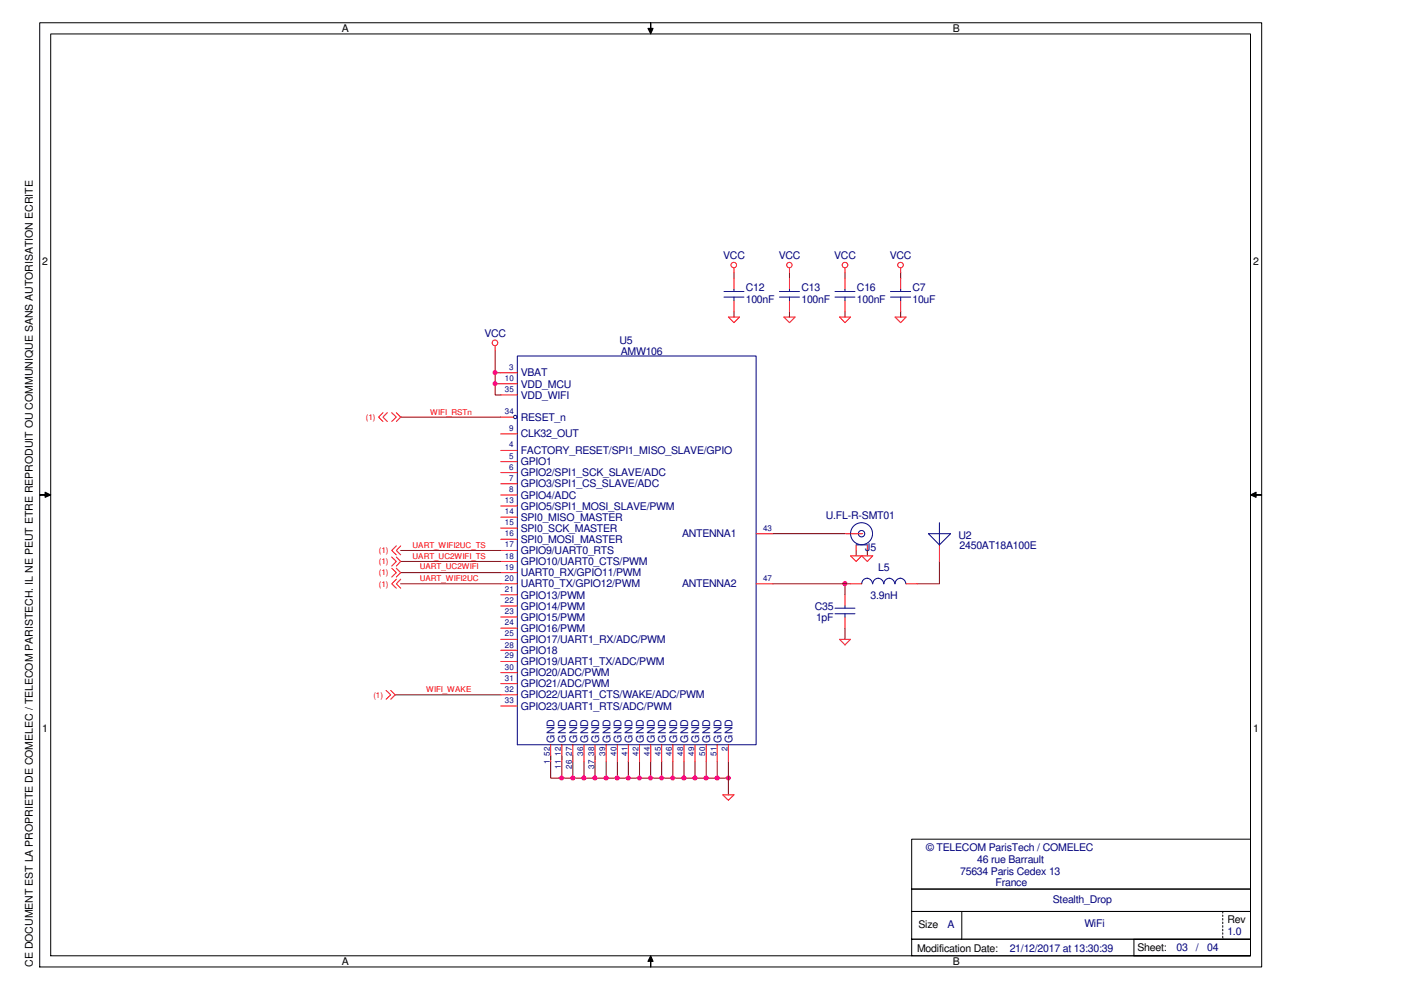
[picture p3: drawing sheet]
<svg xmlns="http://www.w3.org/2000/svg" width="297mm" height="210mm" viewBox="0 0 297 210" stroke-linecap="round" stroke-linejoin="round" font-family="sans-serif">
<path d="M155.6 57.8v1.2M167.4 57.8v1.2M179.2 57.8v1.2M191 57.8v1.2M105 74.3v9.4h1.2M155.6 66.1v1.1M167.4 66.1v1.1M179.2 66.1v1.1M191 66.1v1.1M116.8 161.5v3.5h37.6" fill="none" stroke="#7f0000" stroke-width=".21"/>
<circle cx="154.4" cy="165" r=".44" fill="#f0f"/>
<circle cx="154.4" cy="165" r=".44" fill="none" stroke="#f0f" stroke-width=".21"/>
<path d="M119.1 161.5v3.5" fill="none" stroke="#7f0000" stroke-width=".21"/>
<circle cx="119.1" cy="165" r=".45" fill="#f0f"/>
<circle cx="119.1" cy="165" r=".45" fill="none" stroke="#f0f" stroke-width=".21"/>
<path d="M121.5 161.5v3.5" fill="none" stroke="#7f0000" stroke-width=".21"/>
<circle cx="121.4" cy="165" r=".44" fill="#f0f"/>
<circle cx="121.4" cy="165" r=".44" fill="none" stroke="#f0f" stroke-width=".21"/>
<path d="M123.8 161.5v3.5" fill="none" stroke="#7f0000" stroke-width=".21"/>
<circle cx="123.8" cy="165" r=".45" fill="#f0f"/>
<circle cx="123.8" cy="165" r=".45" fill="none" stroke="#f0f" stroke-width=".21"/>
<path d="M126.1 161.5v3.5" fill="none" stroke="#7f0000" stroke-width=".21"/>
<circle cx="126.1" cy="165" r=".44" fill="#f0f"/>
<circle cx="126.1" cy="165" r=".44" fill="none" stroke="#f0f" stroke-width=".21"/>
<path d="M128.5 161.5v3.5" fill="none" stroke="#7f0000" stroke-width=".21"/>
<circle cx="128.5" cy="165" r=".44" fill="#f0f"/>
<circle cx="128.5" cy="165" r=".44" fill="none" stroke="#f0f" stroke-width=".21"/>
<path d="M130.9 161.5v3.5" fill="none" stroke="#7f0000" stroke-width=".21"/>
<circle cx="130.9" cy="165" r=".45" fill="#f0f"/>
<circle cx="130.9" cy="165" r=".45" fill="none" stroke="#f0f" stroke-width=".21"/>
<path d="M133.2 161.5v3.5" fill="none" stroke="#7f0000" stroke-width=".21"/>
<circle cx="133.2" cy="165" r=".44" fill="#f0f"/>
<circle cx="133.2" cy="165" r=".44" fill="none" stroke="#f0f" stroke-width=".21"/>
<path d="M135.6 161.5v3.5" fill="none" stroke="#7f0000" stroke-width=".21"/>
<circle cx="135.6" cy="165" r=".44" fill="#f0f"/>
<circle cx="135.6" cy="165" r=".44" fill="none" stroke="#f0f" stroke-width=".21"/>
<path d="M138 161.5v3.5" fill="none" stroke="#7f0000" stroke-width=".21"/>
<circle cx="137.9" cy="165" r=".45" fill="#f0f"/>
<circle cx="137.9" cy="165" r=".45" fill="none" stroke="#f0f" stroke-width=".21"/>
<path d="M140.3 161.5v3.5" fill="none" stroke="#7f0000" stroke-width=".21"/>
<circle cx="140.3" cy="165" r=".44" fill="#f0f"/>
<circle cx="140.3" cy="165" r=".44" fill="none" stroke="#f0f" stroke-width=".21"/>
<path d="M142.7 161.5v3.5" fill="none" stroke="#7f0000" stroke-width=".21"/>
<circle cx="142.6" cy="165" r=".44" fill="#f0f"/>
<circle cx="142.6" cy="165" r=".44" fill="none" stroke="#f0f" stroke-width=".21"/>
<path d="M145 161.5v3.5" fill="none" stroke="#7f0000" stroke-width=".21"/>
<circle cx="145" cy="165" r=".45" fill="#f0f"/>
<circle cx="145" cy="165" r=".45" fill="none" stroke="#f0f" stroke-width=".21"/>
<path d="M147.4 161.5v3.5" fill="none" stroke="#7f0000" stroke-width=".21"/>
<circle cx="147.3" cy="165" r=".44" fill="#f0f"/>
<circle cx="147.3" cy="165" r=".44" fill="none" stroke="#f0f" stroke-width=".21"/>
<path d="M149.7 161.5v3.5" fill="none" stroke="#7f0000" stroke-width=".21"/>
<circle cx="149.7" cy="165" r=".45" fill="#f0f"/>
<circle cx="149.7" cy="165" r=".45" fill="none" stroke="#f0f" stroke-width=".21"/>
<path d="M152.1 161.5v3.5" fill="none" stroke="#7f0000" stroke-width=".21"/>
<circle cx="152.1" cy="165" r=".45" fill="#f0f"/>
<circle cx="152.1" cy="165" r=".45" fill="none" stroke="#f0f" stroke-width=".21"/>
<path d="M85 88.4h21.2M85 116.7h21.2M85 119h21.2M181.5 116.7v1.2M183.9 116.7v1.2M85 121.4h21.2M85 123.8h21.2M179.2 123.8v2.3M83.8 147.3h22.4M154.4 161.5v7" fill="none" stroke="#7f0000" stroke-width=".21"/>
<circle cx="179.1" cy="123.7" r=".45" fill="#f0f"/>
<circle cx="179.1" cy="123.7" r=".45" fill="none" stroke="#f0f" stroke-width=".21"/>
<path d="M105 79h1.2M163.9 113.2h15.3M199.2 119v4.8h-4.7M179.2 133.2v2.4" fill="none" stroke="#7f0000" stroke-width=".21"/>
<circle cx="104.9" cy="79" r=".46" fill="#f0f"/>
<circle cx="104.9" cy="79" r=".46" fill="none" stroke="#f0f" stroke-width=".21"/>
<path d="M105 81.4h1.2" fill="none" stroke="#7f0000" stroke-width=".21"/>
<circle cx="105" cy="81.3" r=".45" fill="#f0f"/>
<circle cx="105" cy="81.3" r=".45" fill="none" stroke="#f0f" stroke-width=".21"/>
<path d="M163.9 123.8h16.4" fill="none" stroke="#7f0000" stroke-width=".21"/>
<g fill="none" stroke="#f00" stroke-width=".21">
<path d="M155.6 56.8v1M155.6 59v2.3M167.4 56.8v1M167.4 59v2.3M179.2 56.8v1M179.2 59v2.3M191 56.8v1M191 59v2.3M105 73.3v1M106.2 79h3.5M154.4 67.2h2.4l-1.2 1.2zM155.6 63.7v2.4"/>
<path d="M166.2 67.2h2.4l-1.2 1.2zM167.4 63.7v2.4M178 67.2h2.3l-1.1 1.2zM179.2 63.7v2.4M189.8 67.2h2.3l-1.1 1.2zM191 63.7v2.4M81.2 87.5l-.9 .9 .9 1M82.1 87.5l-.9 .9 .9 1M83.1 87.5l.9 .9-.9 1M84 87.5l1 .9-1 1M106.2 88.4h2.7M106.2 81.4h3.5"/>
<path d="M106.2 83.7h3.5M106.2 92h3.5M106.2 95.5h3.5M106.2 97.9h3.5M83.1 118.1l.9 .9-.9 1M84 115.7l-.9 1 .9 .9M84 118.1l1 .9-1 1M85 115.7l-1 1 1 .9M106.2 100.2h3.5M106.2 102.6h3.5M106.2 104.9h3.5M106.2 107.3h3.5"/>
<path d="M106.2 109.6h3.5M106.2 112h3.5M106.2 114.3h3.5M106.2 116.7h3.5M106.2 119h3.5M160.3 113.2h3.6M179.3 113.2h3.6M180.3 117.9h4.7l-1.1 1.1-1.2-1.1-1.2 1.1zM181.5 115.5v1.2M183.9 115.5v1.2M199.2 115.5v3.5M83.1 120.5l.9 .9-.9 .9"/>
<path d="M84 120.5l1 .9-1 .9M84 122.8l-.9 1 .9 .9M85 122.8l-1 1 1 .9M106.2 121.4h3.5M106.2 123.8h3.5M106.2 126.1h3.5M106.2 128.5h3.5M106.2 130.8h3.5M106.2 133.2h3.5M106.2 135.6h3.5M106.2 137.9h3.5M160.3 123.8h3.6"/>
<path d="M178 135.6h2.3l-1.1 1.1zM179.2 126.1v2.4M179.2 130.8v2.4M180.3 123.8h2.4M192.1 123.8h2.4M81.9 146.4l.9 .9-.9 1M82.8 146.4l1 .9-1 1M106.2 140.3h3.5M106.2 142.6h3.5M106.2 144.9h3.5M106.2 147.3h3.5M106.2 149.7h3.5"/>
<path d="M116.8 157.9v3.6M119.1 157.9v3.6M121.5 157.9v3.6M123.8 157.9v3.6M126.1 157.9v3.6M128.5 157.9v3.6M130.9 157.9v3.6M133.2 157.9v3.6M135.6 157.9v3.6M138 157.9v3.6M140.3 157.9v3.6M142.7 157.9v3.6"/>
<path d="M145 157.9v3.6M147.4 157.9v3.6M149.7 157.9v3.6M152.1 157.9v3.6M154.4 157.9v3.6M153.2 168.5h2.4l-1.2 1.2z"/>
<circle cx="155.6" cy="56.2" r=".58"/>
<circle cx="167.4" cy="56.2" r=".57"/>
<circle cx="179.2" cy="56.2" r=".58"/>
<circle cx="190.9" cy="56.2" r=".58"/>
<circle cx="104.9" cy="72.7" r=".6"/>
</g>
<g fill="none" stroke="#00007f" stroke-width=".21">
<path d="M109.7 75.5h50.6v82.4h-50.6zM153.5 61.8h4.2M153.5 63h4.2M155.6 61.3v.5M155.6 63v.7M165.3 61.8h4.2M165.3 63h4.2M167.4 61.3v.5M167.4 63v.7M177 61.8h4.3M177 63h4.3M179.2 61.3v.5"/>
<path d="M179.2 63v.7M188.8 61.8h4.3M188.8 63h4.3M191 61.3v.5M191 63v.7M181.5 115.5h2.4M196.8 113.2h4.7l-2.3 2.3zM199.2 110.8v4.7M177 128.9h4.3M177 130.1h4.3M179.2 128.5v.4M179.2 130.1v.7"/>
<path d="M182.7 123.8a1.14 1.14 0 0 1 1.2-1.2 1.14 1.14 0 0 1 1.1 1.2M185 123.8a1.16 1.16 0 0 1 1.2-1.2 1.16 1.16 0 0 1 1.2 1.2M187.4 123.8a1.19 1.19 0 0 1 1.2-1.2 1.19 1.19 0 0 1 1.2 1.2 1.14 1.14 0 0 1 1.1-1.2 1.14 1.14 0 0 1 1.2 1.2"/>
<circle cx="109.2" cy="88.4" r=".36"/>
<circle cx="182.7" cy="113.2" r=".68"/>
<circle cx="182.7" cy="113.2" r="2.33"/>
</g>
<g fill="#000">
<path d="M138 4.8v1.2h.5l-.5 1.2-.6-1.2h.6z" fill-rule="evenodd"/>
<path d="M8.4 104.9h1.2v-.5l1.1 .5-1.1 .6v-.6z" fill-rule="evenodd"/>
<path d="M265.1 104.9l1.2-.5v.5h1.2h-1.2v.6z" fill-rule="evenodd"/>
<path d="M138 202.6l.5 1.2h-.5v1.2v-1.2h-.6z" fill-rule="evenodd"/>
</g>
<g fill="none" stroke="#000" stroke-width=".21">
<path d="M8.4 4.8h259.1v200.2h-259.1zM10.7 7.2h254.4v195.4h-254.4zM138 4.8v1.2h.5l-.5 1.2-.6-1.2h.6zM8.4 104.9h1.2v-.5l1.1 .5-1.1 .6v-.6zM265.1 104.9l1.2-.5v.5h1.2h-1.2v.6zM193.3 177.9h71.8v10.6h-71.8zM193.3 199.1h71.8v3.5h-71.8zM193.3 188.5h71.8v4.8h-71.8zM193.3 193.3h71.8v5.8h-71.8zM203.9 193.3v5.8M240.4 199.1h24.7v3.5h-24.7zM259.2 193.3v.3"/>
<path d="M259.2 194v.3M259.2 194.7v.4M259.2 195.5v.3M259.2 196.3v.3M259.2 197v.4M259.2 197.8v.3M259.2 198.5v.3M138 202.6l.5 1.2h-.5v1.2v-1.2h-.6z"/>
</g>
<g font-size="2.2">
<text x="72.5" y="6.8">A</text>
<text x="202.1" y="6.8">B</text>
<text x="9" y="56.3">2</text>
<text x="265.7" y="56.3">2</text>
<text x="9" y="155.2">1</text>
<text x="265.7" y="155.2">1</text>
<text x="194.7" y="196.8">Size</text>
<text x="260.3" y="195.7">Rev</text>
<text x="194.4" y="201.8">Modification Date:</text>
<text x="241.2" y="201.7">Sheet:</text>
<text x="6.9" y="205" transform="rotate(-90 6.9 205)">CE DOCUMENT EST LA PROPRIETE DE COMELEC / TELECOM PARISTECH. IL NE PEUT ETRE REPRODUIT OU COMMUNIQUE SANS AUTORISATION ECRITE</text>
<text x="72.5" y="204.6">A</text>
<text x="202.1" y="204.6">B</text>
</g>
<g font-size="2.2" fill="#00007f">
<text x="153.3" y="55">VCC</text>
<text x="165.1" y="55">VCC</text>
<text x="176.9" y="55">VCC</text>
<text x="188.6" y="55">VCC</text>
<text x="158.1" y="64.3">100nF</text>
<text x="158.1" y="61.7">C12</text>
<text x="169.9" y="64.3">100nF</text>
<text x="169.9" y="61.7">C13</text>
<text x="181.7" y="64.3">100nF</text>
<text x="181.7" y="61.7">C16</text>
<text x="193.5" y="64.3">10uF</text>
<text x="193.5" y="61.7">C7</text>
<text x="102.7" y="71.5">VCC</text>
<text x="131.4" y="73">U5</text>
<text x="131.6" y="75.2">AMW106</text>
<text x="110.4" y="82.2">VDD_MCU</text>
<text x="110.4" y="79.8">VBAT</text>
<text x="110.4" y="84.5">VDD_WIFI</text>
<text x="110.4" y="89.2">RESET_n</text>
<text x="110.4" y="92.8">CLK32_OUT</text>
<text x="110.4" y="101">GPIO2/SPI1_SCK_SLAVE/ADC</text>
<text x="110.4" y="98.6">GPIO1</text>
<text x="110.4" y="96.3">FACTORY_RESET/SPI1_MISO_SLAVE/GPIO</text>
<text x="110.4" y="105.7">GPIO4/ADC</text>
<text x="110.4" y="103.3">GPIO3/SPI1_CS_SLAVE/ADC</text>
<text x="110.4" y="112.8">SPI0_SCK_MASTER</text>
<text x="110.4" y="110.4">SPI0_MISO_MASTER</text>
<text x="110.4" y="108.1">GPIO5/SPI1_MOSI_SLAVE/PWM</text>
<text x="144.6" y="114">ANTENNA1</text>
<text x="175.1" y="110.1">U.FL-R-SMT01</text>
<text x="110.4" y="119.8">GPIO10/UART0_CTS/PWM</text>
<text x="110.4" y="117.5">GPIO9/UART0_RTS</text>
<text x="110.4" y="115.1">SPI0_MOSI_MASTER</text>
<text x="183.4" y="116.9">J5</text>
<text x="203.2" y="114.2">U2</text>
<text x="203.5" y="116.5">2450AT18A100E</text>
<text x="110.4" y="124.5">UART0_TX/GPIO12/PWM</text>
<text x="110.4" y="122.2">UART0_RX/GPIO11/PWM</text>
<text x="144.6" y="124.5">ANTENNA2</text>
<text x="186.2" y="121.2">L5</text>
<text x="110.4" y="131.6">GPIO15/PWM</text>
<text x="110.4" y="129.2">GPIO14/PWM</text>
<text x="110.4" y="126.9">GPIO13/PWM</text>
<text x="172.8" y="129.4">C35</text>
<text x="173" y="131.7">1pF</text>
<text x="184.6" y="127">3.9nH</text>
<text x="110.4" y="136.3">GPIO17/UART1_RX/ADC/PWM</text>
<text x="110.4" y="134">GPIO16/PWM</text>
<text x="110.4" y="143.4">GPIO20/ADC/PWM</text>
<text x="110.4" y="141.1">GPIO19/UART1_TX/ADC/PWM</text>
<text x="110.4" y="138.7">GPIO18</text>
<text x="110.4" y="148.1">GPIO22/UART1_CTS/WAKE/ADC/PWM</text>
<text x="110.4" y="145.8">GPIO21/ADC/PWM</text>
<text x="110.4" y="150.5">GPIO23/UART1_RTS/ADC/PWM</text>
<text x="117.6" y="157.4" transform="rotate(-90 117.6 157.4)">GND</text>
<text x="120" y="157.4" transform="rotate(-90 120 157.4)">GND</text>
<text x="122.3" y="157.4" transform="rotate(-90 122.3 157.4)">GND</text>
<text x="124.7" y="157.4" transform="rotate(-90 124.7 157.4)">GND</text>
<text x="127" y="157.4" transform="rotate(-90 127 157.4)">GND</text>
<text x="129.4" y="157.4" transform="rotate(-90 129.4 157.4)">GND</text>
<text x="131.7" y="157.4" transform="rotate(-90 131.7 157.4)">GND</text>
<text x="134.1" y="157.4" transform="rotate(-90 134.1 157.4)">GND</text>
<text x="136.5" y="157.4" transform="rotate(-90 136.5 157.4)">GND</text>
<text x="138.8" y="157.4" transform="rotate(-90 138.8 157.4)">GND</text>
<text x="141.2" y="157.4" transform="rotate(-90 141.2 157.4)">GND</text>
<text x="143.5" y="157.4" transform="rotate(-90 143.5 157.4)">GND</text>
<text x="145.9" y="157.4" transform="rotate(-90 145.9 157.4)">GND</text>
<text x="148.2" y="157.4" transform="rotate(-90 148.2 157.4)">GND</text>
<text x="150.6" y="157.4" transform="rotate(-90 150.6 157.4)">GND</text>
<text x="152.9" y="157.4" transform="rotate(-90 152.9 157.4)">GND</text>
<text x="155.3" y="157.4" transform="rotate(-90 155.3 157.4)">GND</text>
<text x="196.4" y="180.4">© TELECOM ParisTech / COMELEC</text>
<text x="203.6" y="185.4">75634 Paris Cedex 13</text>
<text x="207.2" y="182.9">46 rue Barrault</text>
<text x="211.1" y="187.9">France</text>
<text x="223.2" y="191.6">Stealth_Drop</text>
<text x="200.9" y="196.8">A</text>
<text x="229.9" y="196.5">WiFi</text>
<text x="214.1" y="201.8">21/12/2017 at 13:30:39</text>
<text x="249.4" y="201.7">03</text>
<text x="253.6" y="201.7">/</text>
<text x="255.9" y="201.7">04</text>
<text x="260.2" y="198.2">1.0</text>
</g>
<g font-size="1.7" fill="#00007f">
<text x="107.1" y="83.1">35</text>
<text x="107.1" y="80.7">10</text>
<text x="107.9" y="78.4">3</text>
<text x="107.1" y="87.8">34</text>
<text x="107.9" y="94.9">4</text>
<text x="107.9" y="91.4">9</text>
<text x="107.9" y="101.9">7</text>
<text x="107.9" y="99.6">6</text>
<text x="107.9" y="97.2">5</text>
<text x="107.1" y="106.6">13</text>
<text x="107.9" y="104.3">8</text>
<text x="107.1" y="111.4">15</text>
<text x="107.1" y="113.7">16</text>
<text x="107.1" y="109">14</text>
<text x="161.8" y="112.6">43</text>
<text x="107.1" y="118.4">18</text>
<text x="107.1" y="116.1">17</text>
<text x="107.1" y="123.1">20</text>
<text x="107.1" y="120.8">19</text>
<text x="107.1" y="125.5">21</text>
<text x="161.8" y="123.1">47</text>
<text x="107.1" y="130.2">23</text>
<text x="107.1" y="127.8">22</text>
<text x="107.1" y="137.3">28</text>
<text x="107.1" y="134.9">25</text>
<text x="107.1" y="132.5">24</text>
<text x="107.1" y="142">30</text>
<text x="107.1" y="139.6">29</text>
<text x="107.1" y="149.1">33</text>
<text x="107.1" y="146.7">32</text>
<text x="107.1" y="144.4">31</text>
<text x="123.6" y="160.2" transform="rotate(-90 123.6 160.2)">36</text>
<text x="128.3" y="160.2" transform="rotate(-90 128.3 160.2)">39</text>
<text x="130.7" y="160.2" transform="rotate(-90 130.7 160.2)">40</text>
<text x="133.1" y="160.2" transform="rotate(-90 133.1 160.2)">41</text>
<text x="135.4" y="160.2" transform="rotate(-90 135.4 160.2)">42</text>
<text x="137.7" y="160.2" transform="rotate(-90 137.7 160.2)">44</text>
<text x="140.1" y="160.2" transform="rotate(-90 140.1 160.2)">45</text>
<text x="142.4" y="160.2" transform="rotate(-90 142.4 160.2)">46</text>
<text x="144.8" y="160.2" transform="rotate(-90 144.8 160.2)">48</text>
<text x="147.1" y="160.2" transform="rotate(-90 147.1 160.2)">49</text>
<text x="149.5" y="160.2" transform="rotate(-90 149.5 160.2)">50</text>
<text x="151.9" y="160.2" transform="rotate(-90 151.9 160.2)">51</text>
<text x="154.2" y="159.3" transform="rotate(-90 154.2 159.3)">2</text>
<text x="116.5" y="162.1" transform="rotate(-90 116.5 162.1)">1_52</text>
<text x="118.9" y="163" transform="rotate(-90 118.9 163)">11_12</text>
<text x="121.2" y="163" transform="rotate(-90 121.2 163)">26_27</text>
<text x="126" y="163" transform="rotate(-90 126 163)">37_38</text>
</g>
<g font-size="1.7" fill="#f00">
<text x="77.6" y="89">(1)</text>
<text x="91.2" y="87.9">WIFI_RSTn</text>
<text x="80.3" y="117.3">(1)</text>
<text x="80.3" y="119.7">(1)</text>
<text x="87.5" y="116.1">UART_WIFI2UC_TS</text>
<text x="87.5" y="118.5">UART_UC2WIFI_TS</text>
<text x="80.3" y="122">(1)</text>
<text x="80.3" y="124.4">(1)</text>
<text x="89" y="120.7">UART_UC2WIFI</text>
<text x="89" y="123.1">UART_WIFI2UC</text>
<text x="79.2" y="147.9">(1)</text>
<text x="90.3" y="146.7">WIFI_WAKE</text>
</g>
</svg>
